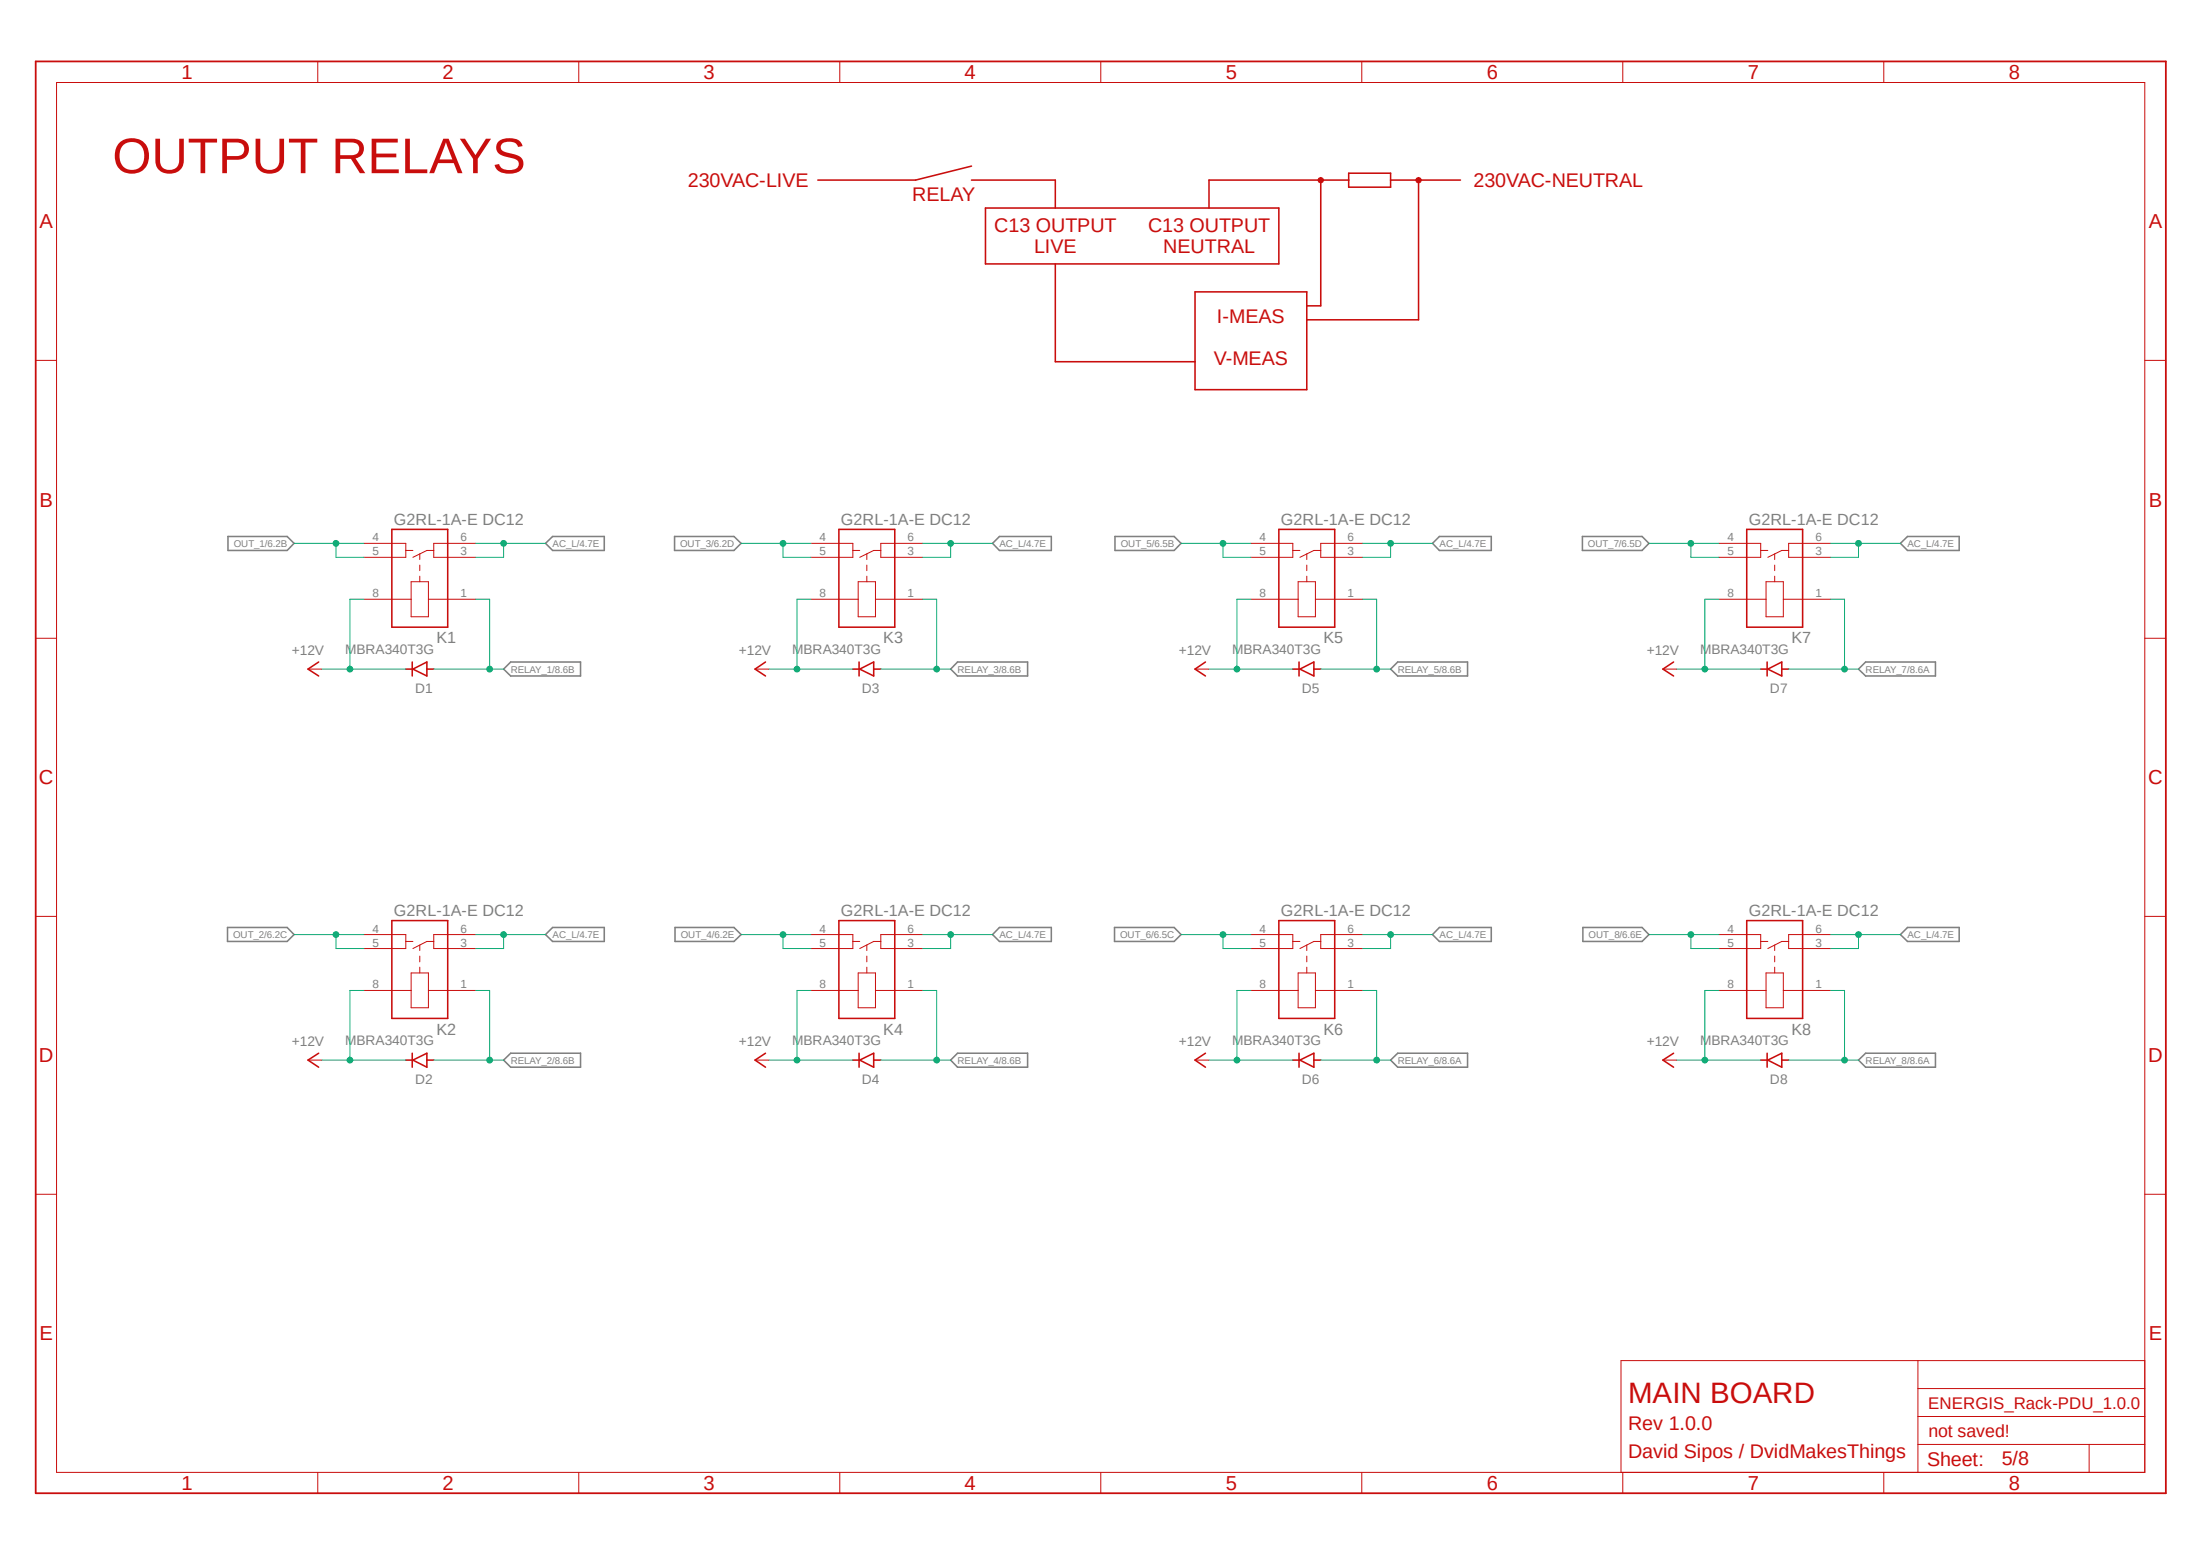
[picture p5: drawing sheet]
<svg xmlns="http://www.w3.org/2000/svg" width="420mm" height="297mm" viewBox="0 0 420 297" stroke-linecap="round" stroke-linejoin="round" font-family="sans-serif">
<path d="M6.3 11.4l407.6 274.2M413.9 11.4l-407.6 274.2" fill="none" stroke="#fff" stroke-width=".19"/>
<g fill="none" stroke="#808080" stroke-width=".3">
<path d="M43.5 102.4h11.3l1.3 1.3-1.3 1.4h-11.3zM104.1 103.7l1.4-1.3h9.9v2.7h-9.9zM128.8 102.4h11.3l1.4 1.3-1.4 1.4h-11.3zM189.5 103.7l1.3-1.3h9.9v2.7h-9.9zM212.9 102.4h11.3l1.3 1.3-1.3 1.4h-11.3zM273.5 103.7l1.3-1.3h9.9v2.7h-9.9zM302.1 102.4h11.4l1.3 1.3-1.3 1.4h-11.4zM362.8 103.7l1.4-1.3h9.8v2.7h-9.8zM96.1 127.7l1.4-1.3h13.3v2.6h-13.3zM182.8 126.4h13.4v2.6h-13.4l-1.3-1.3zM266.8 126.4h13.4v2.6h-13.4l-1.3-1.3zM354.8 127.7l1.4-1.3h13.3v2.6h-13.3z"/>
<path d="M43.4 177h11.4l1.3 1.4-1.3 1.3h-11.4zM104.1 178.4l1.4-1.4h9.9v2.7h-9.9zM128.9 177h11.2l1.4 1.4-1.4 1.3h-11.2zM190.8 177h9.9v2.7h-9.9l-1.3-1.3zM212.8 177h11.4l1.3 1.4-1.3 1.3h-11.4zM274.8 177h9.9v2.7h-9.9l-1.3-1.3zM302.2 177h11.3l1.3 1.4-1.3 1.3h-11.3zM362.8 178.4l1.4-1.4h9.8v2.7h-9.8zM96.1 202.4l1.4-1.4h13.3v2.7h-13.3zM181.5 202.4l1.3-1.4h13.4v2.7h-13.4zM265.5 202.4l1.3-1.4h13.4v2.7h-13.4zM354.8 202.4l1.4-1.4h13.3v2.7h-13.3z"/>
</g>
<path d="M185.5 31.7l-10.7 2.7h-18.7M185.5 34.4h16v5.3M188.1 39.7h56v10.7h-56zM252.1 34.4v24h-2.6M257.5 34.4h-26.7v5.3M257.5 33.1h8v2.6h-8zM265.5 34.4h13.3M270.8 34.4v26.6h-21.3M201.5 50.4v18.6h26.6M228.1 55.7h21.4v18.7h-21.4z" fill="none" stroke="#c90d0c" stroke-width=".3"/>
<circle cx="252.1" cy="34.4" r=".53" fill="#c90d0c"/>
<circle cx="252.1" cy="34.4" r=".53" fill="none" stroke="#c90d0c" stroke-width=".19"/>
<circle cx="270.8" cy="34.4" r=".53" fill="#c90d0c"/>
<g fill="none" stroke="#c90d0c" stroke-width=".19">
<path d="M10.8 15.7h398.6v265.4h-398.6zM60.7 11.7v4M110.5 11.7v4M160.3 11.7v4M210.1 11.7v4M260 11.7v4M309.8 11.7v4M359.6 11.7v4M6.8 68.8h4M409.4 68.8h4.1M69.5 114.4h9M69.5 103.7h8v2.7h-8"/>
<path d="M77.5 105.1h1.3M78.5 111h3.3v6.7h-3.3zM80.1 105.7v1.1M80.1 107.9v1M80.1 110v1M81.8 114.4h9M82.8 105.1h-1.3l-2.7 1.3M90.8 103.7h-8v2.7h8M154.8 114.4h9M154.8 103.7h8v2.7h-8M162.8 105.1h1.3M163.8 111h3.3v6.7h-3.3z"/>
<path d="M165.5 105.7v1.1M165.5 107.9v1M165.5 110v1M167.1 114.4h9M168.1 105.1h-1.3l-2.7 1.3M176.1 103.7h-8v2.7h8M238.8 114.4h9M238.8 103.7h8v2.7h-8M246.8 105.1h1.4M247.8 111h3.3v6.7h-3.3zM249.5 105.7v1.1M249.5 107.9v1"/>
<path d="M249.5 110v1M251.1 114.4h9M252.1 105.1h-1.3l-2.6 1.3M260.1 103.7h-8v2.7h8M328.1 114.4h9M328.1 103.7h8v2.7h-8M336.1 105.1h1.4M337.1 111h3.3v6.7h-3.3zM338.8 105.7v1.1M338.8 107.9v1M338.8 110v1M340.4 114.4h9.1"/>
<path d="M341.5 105.1h-1.4l-2.6 1.3M349.5 103.7h-8v2.7h8M6.8 121.8h4M58.8 127.7h2.7M144.1 127.7h2.7M228.1 127.7h2.7M317.5 127.7h2.6M409.4 121.8h4.1M6.8 174.9h4M69.5 178.4h8v2.7h-8M77.5 179.7h1.3M82.8 179.7h-1.3l-2.7 1.4"/>
<path d="M90.8 178.4h-8v2.7h8M154.8 178.4h8v2.7h-8M162.8 179.7h1.3M168.1 179.7h-1.3l-2.7 1.4M176.1 178.4h-8v2.7h8M238.8 178.4h8v2.7h-8M246.8 179.7h1.4M252.1 179.7h-1.3l-2.6 1.4M260.1 178.4h-8v2.7h8M328.1 178.4h8v2.7h-8M336.1 179.7h1.4M341.5 179.7h-1.4l-2.6 1.4"/>
<path d="M349.5 178.4h-8v2.7h8M409.4 174.9h4.1M69.5 189.1h9M78.5 185.7h3.3v6.7h-3.3zM80.1 180.4v1M80.1 182.5v1.1M80.1 184.6v1.1M81.8 189.1h9M154.8 189.1h9M163.8 185.7h3.3v6.7h-3.3zM165.5 180.4v1M165.5 182.5v1.1"/>
<path d="M165.5 184.6v1.1M167.1 189.1h9M238.8 189.1h9M247.8 185.7h3.3v6.7h-3.3zM249.5 180.4v1M249.5 182.5v1.1M249.5 184.6v1.1M251.1 189.1h9M328.1 189.1h9M337.1 185.7h3.3v6.7h-3.3zM338.8 180.4v1M338.8 182.5v1.1"/>
<path d="M338.8 184.6v1.1M340.4 189.1h9.1M58.8 202.4h2.7M144.1 202.4h2.7M228.1 202.4h2.7M317.5 202.4h2.6M6.8 228h4M409.4 228h4.1M366.1 259.7v21.4M409.4 259.7h-99.9v21.4M366.1 275.7h43.3M366.1 270.4h43.3"/>
<path d="M366.1 265h43.3M398.8 275.7v5.4M60.7 281.1v3.9M110.5 281.1v3.9M160.3 281.1v3.9M210.1 281.1v3.9M260 281.1v3.9M309.8 281.1v3.9M359.6 281.1v3.9"/>
<circle cx="270.8" cy="34.4" r=".53"/>
</g>
<g fill="none" stroke="#c90d0c" stroke-width=".3">
<path d="M74.8 101h10.7v18.7h-10.7zM160.1 101h10.7v18.7h-10.7zM244.1 101h10.7v18.7h-10.7zM333.5 101h10.6v18.7h-10.6zM60.8 126.4l-2 1.3 2 1.3M77.5 127.7h1.3M78.7 126.4v2.6M78.8 127.7l2.7-1.3v2.6zM81.5 127.7h1.3M146.1 126.4l-2 1.3 2 1.3M162.8 127.7h1.3M164 126.4v2.6"/>
<path d="M164.1 127.7l2.7-1.3v2.6zM166.8 127.7h1.3M230.1 126.4l-2 1.3 2 1.3M246.8 127.7h1.4M248 126.4v2.6M248.2 127.7l2.6-1.3v2.6zM250.8 127.7h1.3M319.5 126.4l-2 1.3 2 1.3M336.1 127.7h1.4M337.4 126.4v2.6M337.5 127.7l2.6-1.3v2.6zM340.1 127.7h1.4"/>
<path d="M74.8 175.7h10.7v18.7h-10.7zM160.1 175.7h10.7v18.7h-10.7zM244.1 175.7h10.7v18.7h-10.7zM333.5 175.7h10.6v18.7h-10.6zM60.8 201l-2 1.4 2 1.3M77.5 202.4h1.3M78.7 201v2.7M78.8 202.4l2.7-1.4v2.7zM81.5 202.4h1.3M146.1 201l-2 1.4 2 1.3M162.8 202.4h1.3M164 201v2.7"/>
<path d="M164.1 202.4l2.7-1.4v2.7zM166.8 202.4h1.3M230.1 201l-2 1.4 2 1.3M246.8 202.4h1.4M248 201v2.7M248.2 202.4l2.6-1.4v2.7zM250.8 202.4h1.3M319.5 201l-2 1.4 2 1.3M336.1 202.4h1.4M337.4 201v2.7M337.5 202.4l2.6-1.4v2.7zM340.1 202.4h1.4"/>
</g>
<path d="M6.8 11.7h406.7v273.3h-406.7z" fill="none" stroke="#c90d0c" stroke-width=".34"/>
<path d="M90.8 114.4h2.7v13.3M82.8 127.7h13.3" fill="none" stroke="#0dab76" stroke-width=".19"/>
<circle cx="93.5" cy="127.7" r=".55" fill="#0dab76"/>
<g fill="none" stroke="#0dab76" stroke-width=".19">
<path d="M69.5 114.4h-2.7v13.3M61.5 127.7h16"/>
<circle cx="93.5" cy="127.7" r=".55"/>
</g>
<circle cx="66.8" cy="127.7" r=".55" fill="#0dab76"/>
<g fill="none" stroke="#0dab76" stroke-width=".19">
<path d="M69.5 189.1h-2.7v13.3M61.5 202.4h16"/>
<circle cx="66.8" cy="127.7" r=".55"/>
</g>
<circle cx="66.8" cy="202.4" r=".55" fill="#0dab76"/>
<g fill="none" stroke="#0dab76" stroke-width=".19">
<path d="M154.8 114.4h-2.7v13.3M146.8 127.7h16"/>
<circle cx="66.8" cy="202.4" r=".55"/>
</g>
<circle cx="152.1" cy="127.7" r=".55" fill="#0dab76"/>
<g fill="none" stroke="#0dab76" stroke-width=".19">
<path d="M154.8 189.1h-2.7v13.3M146.8 202.4h16"/>
<circle cx="152.1" cy="127.7" r=".55"/>
</g>
<circle cx="152.1" cy="202.4" r=".55" fill="#0dab76"/>
<g fill="none" stroke="#0dab76" stroke-width=".19">
<path d="M238.8 114.4h-2.7v13.3M230.8 127.7h16"/>
<circle cx="152.1" cy="202.4" r=".55"/>
</g>
<circle cx="236.1" cy="127.7" r=".55" fill="#0dab76"/>
<g fill="none" stroke="#0dab76" stroke-width=".19">
<path d="M238.8 189.1h-2.7v13.3M230.8 202.4h16"/>
<circle cx="236.1" cy="127.7" r=".55"/>
</g>
<circle cx="236.1" cy="202.4" r=".55" fill="#0dab76"/>
<g fill="none" stroke="#0dab76" stroke-width=".19">
<path d="M328.1 114.4h-2.6v13.3M320.1 127.7h16"/>
<circle cx="236.1" cy="202.4" r=".55"/>
</g>
<circle cx="325.5" cy="127.7" r=".55" fill="#0dab76"/>
<g fill="none" stroke="#0dab76" stroke-width=".19">
<path d="M328.1 189.1h-2.6v13.3M320.1 202.4h16"/>
<circle cx="325.5" cy="127.7" r=".55"/>
</g>
<circle cx="325.5" cy="202.4" r=".55" fill="#0dab76"/>
<g fill="none" stroke="#0dab76" stroke-width=".19">
<path d="M56.1 103.7h13.4M64.1 103.7v2.7h5.4"/>
<circle cx="325.5" cy="202.4" r=".55"/>
</g>
<circle cx="64.1" cy="103.7" r=".55" fill="#0dab76"/>
<g fill="none" stroke="#0dab76" stroke-width=".19">
<path d="M56.1 178.4h13.4M64.1 178.4v2.7h5.4"/>
<circle cx="64.1" cy="103.7" r=".55"/>
</g>
<circle cx="64.1" cy="178.4" r=".55" fill="#0dab76"/>
<g fill="none" stroke="#0dab76" stroke-width=".19">
<path d="M141.5 103.7h13.3M149.5 103.7v2.7h5.3"/>
<circle cx="64.1" cy="178.4" r=".55"/>
</g>
<circle cx="149.5" cy="103.7" r=".55" fill="#0dab76"/>
<g fill="none" stroke="#0dab76" stroke-width=".19">
<path d="M141.5 178.4h13.3M149.5 178.4v2.7h5.3"/>
<circle cx="149.5" cy="103.7" r=".55"/>
</g>
<circle cx="149.5" cy="178.4" r=".55" fill="#0dab76"/>
<g fill="none" stroke="#0dab76" stroke-width=".19">
<path d="M314.8 178.4h13.3M322.8 178.4v2.7h5.3"/>
<circle cx="149.5" cy="178.4" r=".55"/>
</g>
<circle cx="322.8" cy="178.4" r=".55" fill="#0dab76"/>
<g fill="none" stroke="#0dab76" stroke-width=".19">
<path d="M314.8 103.7h13.3M322.8 103.7v2.7h5.3"/>
<circle cx="322.8" cy="178.4" r=".55"/>
</g>
<circle cx="322.8" cy="103.7" r=".55" fill="#0dab76"/>
<g fill="none" stroke="#0dab76" stroke-width=".19">
<path d="M225.5 178.4h13.3M233.5 178.4v2.7h5.3"/>
<circle cx="322.8" cy="103.7" r=".55"/>
</g>
<circle cx="233.5" cy="178.4" r=".55" fill="#0dab76"/>
<g fill="none" stroke="#0dab76" stroke-width=".19">
<path d="M225.5 103.7h13.3M233.5 103.7v2.7h5.3"/>
<circle cx="233.5" cy="178.4" r=".55"/>
</g>
<circle cx="233.5" cy="103.7" r=".55" fill="#0dab76"/>
<g fill="none" stroke="#0dab76" stroke-width=".19">
<path d="M176.1 178.4h13.4M181.5 178.4v2.7h-5.4"/>
<circle cx="233.5" cy="103.7" r=".55"/>
</g>
<circle cx="181.5" cy="178.4" r=".55" fill="#0dab76"/>
<g fill="none" stroke="#0dab76" stroke-width=".19">
<path d="M90.8 103.7h13.3"/>
<circle cx="181.5" cy="178.4" r=".55"/>
</g>
<circle cx="96.1" cy="103.7" r=".55" fill="#0dab76"/>
<g fill="none" stroke="#0dab76" stroke-width=".19">
<path d="M96.1 103.7v2.7h-5.3M90.8 178.4h13.3"/>
<circle cx="96.1" cy="103.7" r=".55"/>
</g>
<circle cx="96.1" cy="178.4" r=".55" fill="#0dab76"/>
<g fill="none" stroke="#0dab76" stroke-width=".19">
<path d="M176.1 103.7h13.4M96.1 178.4v2.7h-5.3"/>
<circle cx="96.1" cy="178.4" r=".55"/>
</g>
<circle cx="181.5" cy="103.7" r=".55" fill="#0dab76"/>
<g fill="none" stroke="#0dab76" stroke-width=".19">
<path d="M181.5 103.7v2.7h-5.4M349.5 178.4h13.3"/>
<circle cx="181.5" cy="103.7" r=".55"/>
</g>
<circle cx="354.8" cy="178.4" r=".55" fill="#0dab76"/>
<g fill="none" stroke="#0dab76" stroke-width=".19">
<path d="M349.5 103.7h5.3M354.8 178.4v2.7h-5.3"/>
<circle cx="354.8" cy="178.4" r=".55"/>
</g>
<circle cx="354.8" cy="103.7" r=".55" fill="#0dab76"/>
<g fill="none" stroke="#0dab76" stroke-width=".19">
<path d="M362.8 103.7h-8v2.7h-5.3M260.1 178.4h13.4"/>
<circle cx="354.8" cy="103.7" r=".55"/>
</g>
<circle cx="265.5" cy="178.4" r=".55" fill="#0dab76"/>
<g fill="none" stroke="#0dab76" stroke-width=".19">
<path d="M260.1 103.7h5.4v2.7h-5.4M265.5 178.4v2.7h-5.4"/>
<circle cx="265.5" cy="178.4" r=".55"/>
</g>
<circle cx="265.5" cy="103.7" r=".55" fill="#0dab76"/>
<g fill="none" stroke="#0dab76" stroke-width=".19">
<path d="M265.5 103.7h8M90.8 189.1h2.7v13.3M82.8 202.4h13.3"/>
<circle cx="265.5" cy="103.7" r=".55"/>
</g>
<circle cx="93.5" cy="202.4" r=".55" fill="#0dab76"/>
<g fill="none" stroke="#0dab76" stroke-width=".19">
<path d="M176.1 114.4h2.7v13.3M168.1 127.7h13.4"/>
<circle cx="93.5" cy="202.4" r=".55"/>
</g>
<circle cx="178.8" cy="127.7" r=".55" fill="#0dab76"/>
<g fill="none" stroke="#0dab76" stroke-width=".19">
<path d="M176.1 189.1h2.7v13.3M168.1 202.4h13.4"/>
<circle cx="178.8" cy="127.7" r=".55"/>
</g>
<circle cx="178.8" cy="202.4" r=".55" fill="#0dab76"/>
<g fill="none" stroke="#0dab76" stroke-width=".19">
<path d="M260.1 114.4h2.7v13.3M252.1 127.7h13.4"/>
<circle cx="178.8" cy="202.4" r=".55"/>
</g>
<circle cx="262.8" cy="127.7" r=".55" fill="#0dab76"/>
<g fill="none" stroke="#0dab76" stroke-width=".19">
<path d="M260.1 189.1h2.7v13.3M252.1 202.4h13.4"/>
<circle cx="262.8" cy="127.7" r=".55"/>
</g>
<circle cx="262.8" cy="202.4" r=".55" fill="#0dab76"/>
<g fill="none" stroke="#0dab76" stroke-width=".19">
<path d="M349.5 114.4h2.6v13.3M341.5 127.7h13.3"/>
<circle cx="262.8" cy="202.4" r=".55"/>
</g>
<circle cx="352.1" cy="127.7" r=".55" fill="#0dab76"/>
<g fill="none" stroke="#0dab76" stroke-width=".19">
<path d="M349.5 189.1h2.6v13.3M341.5 202.4h13.3"/>
<circle cx="352.1" cy="127.7" r=".55"/>
</g>
<circle cx="352.1" cy="202.4" r=".55" fill="#0dab76"/>
<circle cx="352.1" cy="202.4" r=".55" fill="none" stroke="#0dab76" stroke-width=".19"/>
<text font-size="9.6" fill="#c90d0c" x="21.5" y="33.1">OUTPUT RELAYS</text>
<text font-size="5.6" fill="#c90d0c" x="310.8" y="267.7">MAIN BOARD</text>
<g font-size="3.9" fill="#c90d0c">
<text x="34.7" y="15.1">1</text>
<text x="84.5" y="15.1">2</text>
<text x="134.3" y="15.1">3</text>
<text x="184.2" y="15.1">4</text>
<text x="234" y="15.1">5</text>
<text x="283.8" y="15.1">6</text>
<text x="333.7" y="15.1">7</text>
<text x="383.5" y="15.1">8</text>
<text x="7.5" y="43.6">A</text>
<text x="410.2" y="43.6">A</text>
<text x="7.5" y="96.7">B</text>
<text x="410.2" y="96.7">B</text>
<text x="7.4" y="149.7">C</text>
<text x="410.1" y="149.7">C</text>
<text x="7.4" y="202.8">D</text>
<text x="410.1" y="202.8">D</text>
<text x="7.5" y="255.9">E</text>
<text x="410.2" y="255.9">E</text>
<text x="34.7" y="284.4">1</text>
<text x="84.5" y="284.4">2</text>
<text x="134.3" y="284.4">3</text>
<text x="184.2" y="284.4">4</text>
<text x="234" y="284.4">5</text>
<text x="283.8" y="284.4">6</text>
<text x="333.7" y="284.4">7</text>
<text x="383.5" y="284.4">8</text>
</g>
<g font-size="3.8" fill="#c90d0c">
<text x="131.3" y="35.7">230VAC-LIVE</text>
<text x="281.3" y="35.7">230VAC-NEUTRAL</text>
<text x="174.2" y="38.4">RELAY</text>
<text x="189.8" y="44.4">C13 OUTPUT</text>
<text x="219.2" y="44.4">C13 OUTPUT</text>
<text x="197.4" y="48.3">LIVE</text>
<text x="222.1" y="48.3">NEUTRAL</text>
<text x="232.3" y="61.7">I-MEAS</text>
<text x="231.7" y="69.7">V-MEAS</text>
<text x="310.8" y="273">Rev 1.0.0</text>
<text x="310.8" y="278.4">David Sipos / DvidMakesThings</text>
<text x="367.9" y="279.8">Sheet:</text>
<text x="382.1" y="279.7">5/8</text>
</g>
<text font-size="3.4" fill="#c90d0c" x="368.1" y="274.4">not saved!</text>
<text font-size="3.2" fill="#c90d0c" x="368.1" y="269">ENERGIS_Rack-PDU_1.0.0</text>
<g font-size="3.1" fill="#808080">
<text x="75.2" y="100.2">G2RL-1A-E DC12</text>
<text x="160.5" y="100.2">G2RL-1A-E DC12</text>
<text x="244.5" y="100.2">G2RL-1A-E DC12</text>
<text x="333.8" y="100.2">G2RL-1A-E DC12</text>
<text x="83.3" y="122.8">K1</text>
<text x="168.6" y="122.8">K3</text>
<text x="252.6" y="122.8">K5</text>
<text x="342" y="122.8">K7</text>
<text x="75.2" y="174.8">G2RL-1A-E DC12</text>
<text x="160.5" y="174.8">G2RL-1A-E DC12</text>
<text x="244.5" y="174.8">G2RL-1A-E DC12</text>
<text x="333.8" y="174.8">G2RL-1A-E DC12</text>
<text x="83.3" y="197.5">K2</text>
<text x="168.6" y="197.5">K4</text>
<text x="252.6" y="197.5">K6</text>
<text x="342" y="197.5">K8</text>
</g>
<g font-size="2.6" fill="#808080">
<text x="55.7" y="125.1">+12V</text>
<text x="65.9" y="124.8">MBRA340T3G</text>
<text x="141.1" y="125.1">+12V</text>
<text x="151.3" y="124.8">MBRA340T3G</text>
<text x="225" y="125.1">+12V</text>
<text x="235.2" y="124.8">MBRA340T3G</text>
<text x="314.4" y="125.1">+12V</text>
<text x="324.6" y="124.8">MBRA340T3G</text>
<text x="79.2" y="132.3">D1</text>
<text x="164.5" y="132.3">D3</text>
<text x="248.5" y="132.3">D5</text>
<text x="337.9" y="132.3">D7</text>
<text x="55.7" y="199.7">+12V</text>
<text x="65.9" y="199.5">MBRA340T3G</text>
<text x="141.1" y="199.7">+12V</text>
<text x="151.3" y="199.5">MBRA340T3G</text>
<text x="225" y="199.7">+12V</text>
<text x="235.2" y="199.5">MBRA340T3G</text>
<text x="314.4" y="199.7">+12V</text>
<text x="324.6" y="199.5">MBRA340T3G</text>
<text x="79.2" y="207">D2</text>
<text x="164.5" y="207">D4</text>
<text x="248.5" y="207">D6</text>
<text x="337.9" y="207">D8</text>
</g>
<g font-size="2.2" fill="#808080">
<text x="71.1" y="103.3">4</text>
<text x="71.1" y="106">5</text>
<text x="87.9" y="106">3</text>
<text x="87.9" y="103.3">6</text>
<text x="156.5" y="103.3">4</text>
<text x="156.5" y="106">5</text>
<text x="173.3" y="106">3</text>
<text x="173.3" y="103.3">6</text>
<text x="240.5" y="103.3">4</text>
<text x="240.5" y="106">5</text>
<text x="257.3" y="106">3</text>
<text x="257.3" y="103.3">6</text>
<text x="329.8" y="103.3">4</text>
<text x="329.8" y="106">5</text>
<text x="346.6" y="106">3</text>
<text x="346.6" y="103.3">6</text>
<text x="71.1" y="114">8</text>
<text x="87.9" y="114">1</text>
<text x="156.5" y="114">8</text>
<text x="173.3" y="114">1</text>
<text x="240.5" y="114">8</text>
<text x="257.3" y="114">1</text>
<text x="329.8" y="114">8</text>
<text x="346.6" y="114">1</text>
<text x="71.1" y="178">4</text>
<text x="87.9" y="178">6</text>
<text x="156.5" y="178">4</text>
<text x="173.3" y="178">6</text>
<text x="240.5" y="178">4</text>
<text x="257.3" y="178">6</text>
<text x="329.8" y="178">4</text>
<text x="346.6" y="178">6</text>
<text x="71.1" y="180.7">5</text>
<text x="87.9" y="180.7">3</text>
<text x="156.5" y="180.7">5</text>
<text x="173.3" y="180.7">3</text>
<text x="240.5" y="180.7">5</text>
<text x="257.3" y="180.7">3</text>
<text x="329.8" y="180.7">5</text>
<text x="346.6" y="180.7">3</text>
<text x="71.1" y="188.7">8</text>
<text x="87.9" y="188.7">1</text>
<text x="156.5" y="188.7">8</text>
<text x="173.3" y="188.7">1</text>
<text x="240.5" y="188.7">8</text>
<text x="257.3" y="188.7">1</text>
<text x="329.8" y="188.7">8</text>
<text x="346.6" y="188.7">1</text>
</g>
<g font-size="1.9" fill="#808080">
<text x="44.6" y="104.4">OUT_1/6.2B</text>
<text x="105.5" y="104.4">AC_L/4.7E</text>
<text x="129.8" y="104.4">OUT_3/6.2D</text>
<text x="190.8" y="104.4">AC_L/4.7E</text>
<text x="213.9" y="104.4">OUT_5/6.5B</text>
<text x="274.8" y="104.4">AC_L/4.7E</text>
<text x="303.1" y="104.4">OUT_7/6.5D</text>
<text x="364.1" y="104.4">AC_L/4.7E</text>
<text x="97.5" y="128.4">RELAY_1/8.6B</text>
<text x="182.8" y="128.4">RELAY_3/8.6B</text>
<text x="266.8" y="128.4">RELAY_5/8.6B</text>
<text x="356.1" y="128.4">RELAY_7/8.6A</text>
<text x="44.5" y="179">OUT_2/6.2C</text>
<text x="105.5" y="179">AC_L/4.7E</text>
<text x="130" y="179">OUT_4/6.2E</text>
<text x="190.8" y="179">AC_L/4.7E</text>
<text x="213.8" y="179">OUT_6/6.5C</text>
<text x="274.8" y="179">AC_L/4.7E</text>
<text x="303.3" y="179">OUT_8/6.6E</text>
<text x="364.1" y="179">AC_L/4.7E</text>
<text x="97.5" y="203">RELAY_2/8.6B</text>
<text x="182.8" y="203">RELAY_4/8.6B</text>
<text x="266.8" y="203">RELAY_6/8.6A</text>
<text x="356.1" y="203">RELAY_8/8.6A</text>
</g>
</svg>
